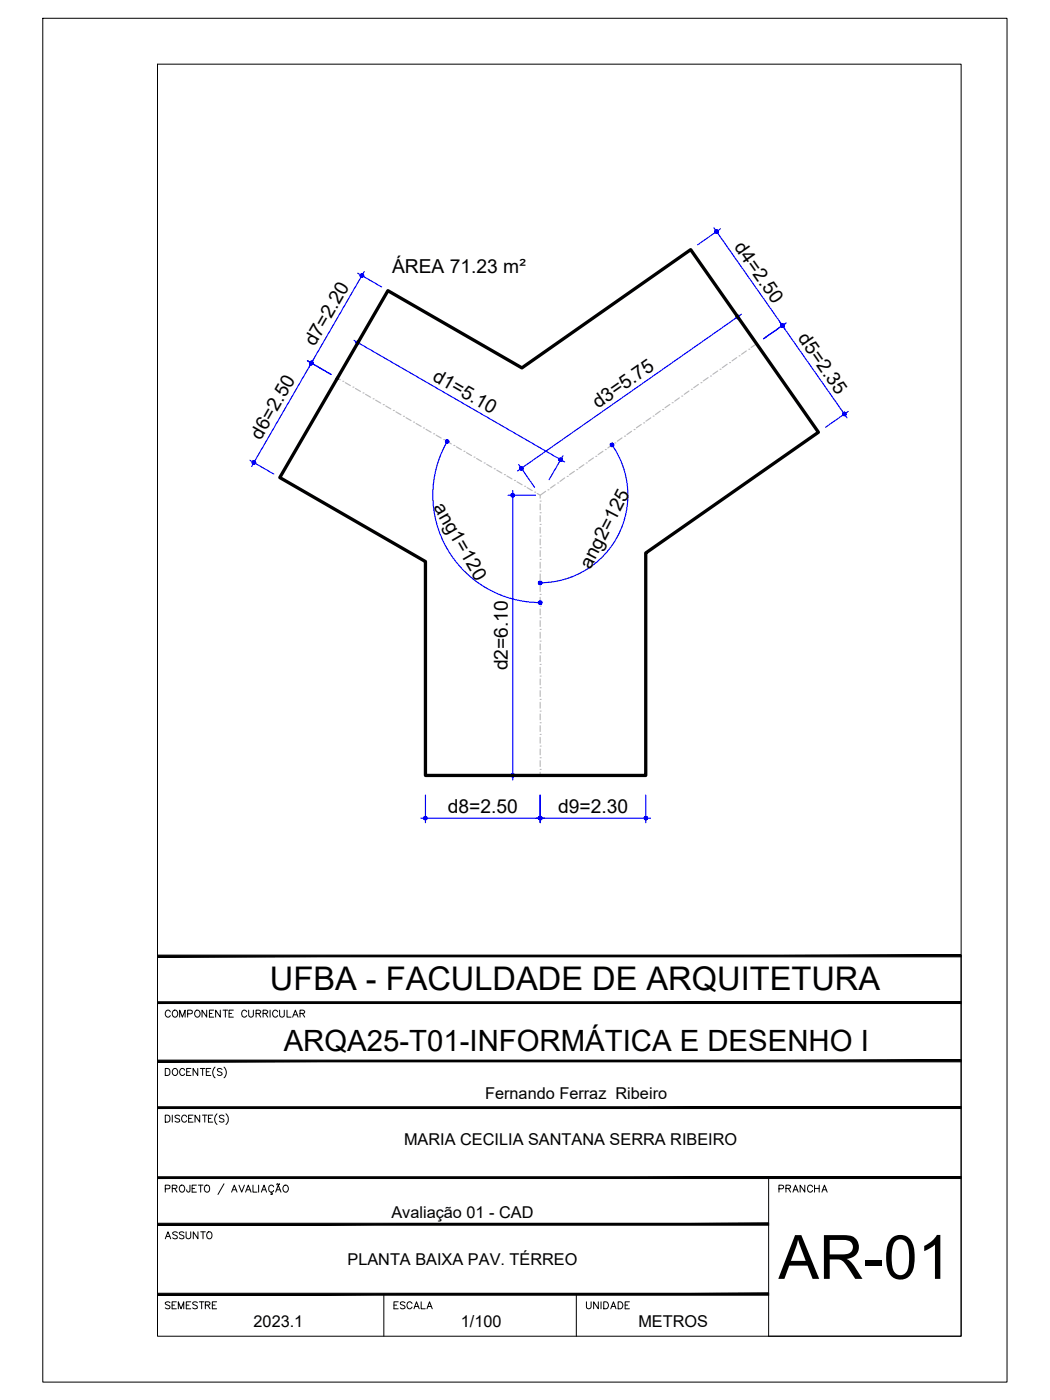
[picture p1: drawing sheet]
<svg xmlns="http://www.w3.org/2000/svg" width="229mm" height="305mm" viewBox="0 0 229 305" stroke-linecap="round" stroke-linejoin="round" font-family="sans-serif">
<!-- layer: ARQ_EIXO CINZA 04 -->
<g fill="none" stroke="#bababa" stroke-width=".25">
<path d="M158.3 79.3l-1 .8M158.8 79h.1M160.4 77.9l-1 .7M160.9 77.5h.1M162.5 76.4l-1 .7M163 76h.1M164.7 74.8l-1.2 .8M73.4 82.3l.7 .4M74.6 83h.1M75.2 83.3l1.1 .6M76.8 84.3h.1M77.4 84.6l1.1 .6"/>
<path d="M79 85.6h.1M79.6 85.9l1.1 .6M81.2 86.8h.1M81.8 87.1l1.1 .7M83.4 88.1h.1M84 88.4l1.1 .6M85.6 89.4h.1M86.2 89.7l1.1 .6M87.8 90.6h.1M88.4 90.9l1.1 .7M90 91.9h.1M90.6 92.2l1.1 .6"/>
<path d="M92.2 93.2h.1M92.8 93.5l1.1 .6M94.4 94.4h.1M95 94.7l1.1 .7M96.6 95.7h.1M97.2 96l1.1 .6M98.8 97h.1M99.4 97.3l1.1 .6M101 98.3h.1M101.6 98.6l1.1 .6M103.2 99.5h.1M103.8 99.8l1.1 .7"/>
<path d="M129.2 99.7l-1.1 .7M129.7 99.4h.1M131.3 98.3l-1.1 .7M131.8 97.9h.1M133.3 96.8l-1 .7M133.9 96.4h.1M135.4 95.3l-1 .8M136 95h.1M137.5 93.9l-1 .7M138 93.5h.1M139.6 92.4l-1 .7M140.1 92.1h.1"/>
<path d="M141.7 91l-1.1 .7M142.2 90.6h.1M143.8 89.5l-1.1 .8M144.3 89.2h.1M145.8 88.1l-1 .7M146.3 87.7h.1M147.9 86.6l-1 .7M148.4 86.2h.1M150 85.1l-1 .8M150.5 84.8h.1M152.1 83.7l-1.1 .7M152.6 83.3h.1"/>
<path d="M154.2 82.2l-1.1 .7M154.7 81.9h.1M156.3 80.8l-1.1 .7M156.8 80.4h.1M105.4 100.8h.1M106 101.1l1.1 .6M107.6 102.1h.1M108.2 102.4l1.1 .6M109.8 103.3h.1M110.4 103.6l1.1 .7M112 104.6h.1M112.6 104.9l1.1 .6"/>
<path d="M114.2 105.9h.1M114.8 106.2l1.1 .6M116.4 107.1h.1M117 107.4l.6 .4M117.6 119.3h.1M117.6 116.7h.1M117.6 114.2h.1M117.6 111.6h.1M117.6 109.1h.1M117.6 109.7v1.3M117.6 112.3v1.2M117.6 114.8v1.3"/>
<path d="M117.6 117.3v1.3M117.6 119.9v1.3M118.8 107l-1.2 .8v.7M119.3 106.6h.1M120.9 105.5l-1.1 .8M121.4 105.2h.1M122.9 104.1l-1 .7M123.5 103.7h.1M125.1 102.6l-1.1 .7M125.6 102.2h.1M127.1 101.2l-1 .7M127.6 100.8h.1"/>
<path d="M117.6 139.6h.1M117.6 137h.1M117.6 134.5h.1M117.6 132h.1M117.6 129.4h.1M117.6 126.9h.1M117.6 124.3h.1M117.6 121.8h.1M117.6 122.4v1.3M117.6 125v1.2M117.6 127.5v1.3M117.6 130v1.3"/>
<path d="M117.6 132.6v1.3M117.6 135.1v1.3M117.6 137.7v1.2M117.6 159.9h.1M117.6 157.4h.1M117.6 154.8h.1M117.6 152.3h.1M117.6 149.7h.1M117.6 147.2h.1M117.6 144.7h.1M117.6 142.1h.1M117.6 140.2v1.3"/>
<path d="M117.6 142.7v1.3M117.6 145.3v1.3M117.6 147.8v1.3M117.6 150.4v1.2M117.6 152.9v1.3M117.6 155.4v1.3M117.6 158v1.3M117.6 167.5h.1M117.6 165h.1M117.6 162.4h.1M117.6 160.5v1.3M117.6 163.1v1.2"/>
<path d="M117.6 165.6v1.3M117.6 168.1v.7"/>
</g>
<!-- layer: COTA AZUL -->
<g fill="none" stroke="#00f" stroke-width=".25">
<path d="M77.9 59.5l5.2 3M79.3 59.1l-12 20.8M155.4 49.6l29 41.4M156.8 49.8l-4.9 3.5M66.9 78.5l5.2 3M68.3 78.2l-13.5 23.4M77 74.1l45.9 26.5M78.4 73.7l-3 5.3M160.1 68.2l3.4 4.9M161.4 68.4l-48.7 34.1M171.2 70.3l-5 3.4M97.4 96.1a23.4 23.4 0 0 0 20.2 35.1"/>
<path d="M122.6 99.2l-3.1 5.2M133.2 96.9a19.1 19.1 0 0 1-15.6 30M184.7 89.6l-5 3.4M54.4 100.2l5.2 3M110.6 107.8h6M111.6 106.8v63M112.9 101.1l3.5 5M91.6 178.1h50M92.6 173.1v6M110.6 168.8h6M117.6 173.1v6M140.6 173.1v6"/>
</g>
<!-- layer: 0 -->
<g fill="#00f" stroke="#00f" stroke-width=".22">
<path d="M77.6 74.4l-.1 .2h.4zM77.5 74.6h.4l-.3 .2zM77.6 74.8l.1 .1 .2-.3z"/>
<path d="M77.9 74.6l-.2 .3 .2 .1zM77.9 74.6l.2 .3-.2 .1zM77.9 74.6l.2 .3 .1-.1z"/>
<path d="M77.9 74.6l.3 .2 .1-.2zM77.9 74.6l.3-.2 .1 .2zM78.1 74.3l-.2 .3 .3-.2z"/>
<path d="M77.9 74.2v.4l.2-.3zM77.7 74.3l.2-.1v.4zM77.6 74.4l.3 .2-.2-.3z"/>
<path d="M122 100.1l.4 .2v-.2zM122 100.1l.4-.2v.2zM122.3 99.8l-.3 .3 .4-.2z"/>
<path d="M122 99.7v.4l.3-.3zM121.9 99.8l.1-.1v.4zM121.9 99.8l-.1 .1 .2 .2z"/>
<path d="M121.8 99.9l-.1 .2h.3zM121.7 100.1h.3l-.2 .2zM121.8 100.3l.1 .1 .1-.3z"/>
<path d="M122 100.1l-.1 .3 .1 .1zM122 100.1l.3 .3-.3 .1zM122 100.1l.3 .3 .1-.1z"/>
<path d="M111.5 107.5l.1 .3v-.4zM111.3 107.6l.2-.1 .1 .3zM111.3 107.6v.2h.3z"/>
<path d="M111.3 107.8v.2l.3-.2zM111.3 108l.3-.2-.1 .4zM111.6 107.8l-.1 .4h.1z"/>
<path d="M111.6 107.8v.4h.2zM111.6 107.8l.4 .2-.2 .2zM111.6 107.8l.4 .2v-.2z"/>
<path d="M111.6 107.8h.4v-.2zM111.8 107.5l.2 .1-.4 .2zM111.6 107.4v.4l.2-.3z"/>
<path d="M111.6 168.8v.4l.2-.1zM111.6 168.8l.4 .2-.2 .1zM111.6 168.8l.4 .2v-.2z"/>
<path d="M111.6 168.8h.4v-.2zM111.8 168.5l.2 .1-.4 .2zM111.6 168.4v.4l.2-.3z"/>
<path d="M111.5 168.5l.1 .3v-.4zM111.3 168.6l.2-.1 .1 .3zM111.3 168.6v.2h.3z"/>
<path d="M111.3 168.8v.2l.3-.2zM111.3 169l.3-.2-.1 .3zM111.6 168.8l-.1 .3 .1 .1z"/>
<path d="M113.2 102.2l.2 .1 .1-.3zM113.5 102v.4l-.1-.1zM113.5 102v.4l.2-.1z"/>
<path d="M113.5 102l.2 .3 .1-.1zM113.5 102l.4-.1-.1 .3zM113.5 102l.4-.1-.1-.1z"/>
<path d="M113.7 101.6l-.2 .4 .3-.2zM113.5 101.6h.2l-.2 .4zM113.3 101.7l.2 .3v-.4z"/>
<path d="M113.3 101.7l-.1 .1 .3 .2zM113.2 101.8l.3 .2h-.3zM113.2 102v.2l.3-.2z"/>
<path d="M160.8 68.7l-.2 .3 .3-.2zM160.6 68.6l.2 .1-.2 .3zM160.4 68.7l.2 .3v-.4z"/>
<path d="M160.4 68.7l-.1 .1 .3 .2zM160.3 68.8l.3 .2h-.4zM160.2 69l.1 .2 .3-.2z"/>
<path d="M160.3 69.2l.1 .1 .2-.3zM160.6 69l.1 .4-.3-.1zM160.6 69l.1 .4 .1-.1z"/>
<path d="M160.6 69l.2 .3 .2-.1zM160.6 69h.4v.2zM160.6 69h.4l-.1-.2z"/>
<path d="M155.8 50.1l-.1 .1 .3 .2zM155.7 50.2l.3 .2-.4 .1zM155.6 50.5l.1 .1 .3-.2z"/>
<path d="M155.7 50.6l.2 .2 .1-.4zM156 50.4v.4h-.1zM156 50.4v.4l.2-.1z"/>
<path d="M156 50.4l.2 .3 .1-.1zM156 50.4h.4l-.1 .2zM156 50.4h.4l-.1-.2z"/>
<path d="M156.2 50.1l-.2 .3 .3-.2zM156 50l.2 .1-.2 .3zM155.8 50.1l.2 .3v-.4z"/>
<path d="M170.3 70.9l.3 .3 .1-.2zM170.3 70.9h.4v.1zM170.3 70.9h.4l-.1-.2z"/>
<path d="M170.5 70.6l-.2 .3 .3-.2zM170.3 70.5l.2 .1-.2 .3zM170.1 70.6l.2 .3v-.4z"/>
<path d="M170.1 70.6l-.1 .1 .3 .2zM170 70.7l.3 .2h-.3zM170 70.9l.1 .2 .2-.2z"/>
<path d="M170.1 71.1l.1 .1 .1-.3zM170.3 70.9l.1 .3h-.2zM170.3 70.9l.1 .3h.2z"/>
<path d="M170.1 70.6l-.1 .1 .3 .2zM170 70.7l.3 .2h-.3zM170 70.9l.1 .2 .2-.2z"/>
<path d="M170.1 71.1l.1 .1 .1-.3zM170.3 70.9l.1 .3h-.2zM170.3 70.9l.1 .3h.2z"/>
<path d="M170.3 70.9l.3 .3 .1-.2zM170.3 70.9h.4v.1zM170.3 70.9h.4l-.1-.2z"/>
<path d="M170.5 70.6l-.2 .3 .3-.2zM170.3 70.5l.2 .1-.2 .3zM170.1 70.6l.2 .3v-.4z"/>
<path d="M183.8 90.1l.2 .4 .1-.2zM183.8 90.1h.4l-.1 .2zM183.8 90.1h.4l-.1-.2z"/>
<path d="M184 89.8l-.2 .3 .3-.2zM183.8 89.7l.2 .1-.2 .3zM183.6 89.8l.2 .3v-.4z"/>
<path d="M183.6 89.8l-.1 .2 .3 .1zM183.5 90l.3 .1-.3 .1zM183.5 90.2v.1l.3-.2z"/>
<path d="M183.5 90.3l.2 .2 .1-.4zM183.8 90.1l.1 .4h-.2zM183.8 90.1l.1 .4h.1z"/>
<path d="M67.8 78.7v.3l.1-.3zM67.6 78.7h.2v.3zM67.4 78.9l.4 .1-.2-.3z"/>
<path d="M67.4 78.9v.1h.4zM67.4 79h.4l-.4 .2zM67.4 79.2l.2 .2 .2-.4z"/>
<path d="M67.8 79l-.2 .4h.2zM67.8 79l.1 .4h-.1zM67.8 79l.1 .4 .2-.2z"/>
<path d="M67.8 79l.3 .2 .1-.2zM67.8 79l.3-.1 .1 .1zM67.9 78.7l-.1 .3 .3-.1z"/>
<path d="M55.3 100.7l-.2 .3 .2 .1zM55.3 100.7l.2 .3-.2 .1zM55.3 100.7l.2 .3 .1-.1z"/>
<path d="M55.3 100.7l.3 .2 .1-.2zM55.3 100.7l.3-.2 .1 .2zM55.5 100.4l-.2 .3 .3-.2z"/>
<path d="M55.3 100.3v.4l.2-.3zM55.1 100.4l.2-.1v.4zM54.9 100.5l.4 .2-.2-.3z"/>
<path d="M54.9 100.5v.2h.4zM54.9 100.7h.4l-.4 .2zM54.9 100.9l.2 .1 .2-.3z"/>
<path d="M67.8 79l-.2 .4h.2zM67.8 79l.1 .4h-.1zM67.8 79l.1 .4 .2-.2z"/>
<path d="M67.8 79l.3 .2 .1-.2zM67.8 79l.3-.1 .1 .1zM67.9 78.7l-.1 .3 .3-.1z"/>
<path d="M67.8 78.7v.3l.1-.3zM67.6 78.7h.2v.3zM67.4 78.9l.4 .1-.2-.3z"/>
<path d="M67.4 78.9v.1h.4zM67.4 79h.4l-.4 .2zM67.4 79.2l.2 .2 .2-.4z"/>
<path d="M78.8 59.6v.4l.2-.3zM78.6 59.7l.2-.1v.4zM78.6 59.7l-.2 .1 .4 .2z"/>
<path d="M78.4 59.8v.2h.4zM78.4 60h.4l-.4 .2zM78.4 60.2l.2 .1 .2-.3z"/>
<path d="M78.8 60l-.2 .3 .2 .1zM78.8 60l.2 .3-.2 .1zM78.8 60l.2 .3 .1-.1z"/>
<path d="M78.8 60l.3 .2 .1-.2zM78.8 60l.3-.2 .1 .2zM79 59.7l-.2 .3 .3-.2z"/>
<path d="M117.6 178.1h.4l-.1-.2zM117.8 177.8l.1 .1-.3 .2zM117.6 177.8v.3l.2-.3z"/>
<path d="M117.4 177.8l.2 .3v-.3zM117.3 177.9l.1-.1 .2 .3zM117.3 177.9l-.1 .2h.4z"/>
<path d="M117.2 178.1l.1 .2 .3-.2zM117.3 178.3l.3-.2-.2 .3zM117.6 178.1l-.2 .3 .2 .1z"/>
<path d="M117.6 178.1v.4l.2-.1zM117.6 178.1l.3 .2-.1 .1zM117.6 178.1l.3 .2 .1-.2z"/>
<path d="M92.2 178.1l.1 .2 .3-.2zM92.3 178.3l.3-.2-.2 .3zM92.6 178.1l-.2 .3 .2 .1z"/>
<path d="M92.6 178.1v.4l.2-.1zM92.6 178.1l.3 .2-.1 .1zM92.6 178.1l.3 .2 .1-.2z"/>
<path d="M92.6 178.1h.4l-.1-.2zM92.8 177.8l.1 .1-.3 .2zM92.6 177.8v.3l.2-.3z"/>
<path d="M92.4 177.8l.2 .3v-.3zM92.4 177.8l.2 .3-.3-.2zM92.3 177.9l-.1 .2h.4z"/>
<path d="M140.6 178.1h.4l-.1-.2zM140.8 177.8l.1 .1-.3 .2zM140.6 177.8v.3l.2-.3z"/>
<path d="M140.4 177.8l.2 .3v-.3zM140.4 177.8l.2 .3-.3-.2zM140.3 177.9v.2h.3z"/>
<path d="M140.3 178.1v.2l.3-.2zM140.3 178.3l.3-.2-.2 .3zM140.6 178.1l-.2 .3 .2 .1z"/>
<path d="M140.6 178.1v.4l.2-.1zM140.6 178.1l.3 .2-.1 .1zM140.6 178.1l.3 .2 .1-.2z"/>
<path d="M117.2 178.1l.1 .2 .3-.2zM117.3 178.3l.3-.2-.2 .3zM117.6 178.1l-.2 .3 .2 .1z"/>
<path d="M117.6 178.1v.4l.2-.1zM117.6 178.1l.3 .2-.1 .1zM117.6 178.1l.3 .2 .1-.2z"/>
<path d="M117.6 178.1h.4l-.1-.2zM117.8 177.8l.1 .1-.3 .2zM117.6 177.8v.3l.2-.3z"/>
<path d="M117.4 177.8l.2 .3v-.3zM117.3 177.9l.1-.1 .2 .3zM117.3 177.9l-.1 .2h.4z"/>
<path d="M97.4 95.8v.3l.1-.3zM97.2 95.8h.2v.3zM97.2 95.8l-.2 .1 .4 .2z"/>
<path d="M97 95.9v.2h.4zM97 96.1h.4l-.4 .2zM97 96.3l.2 .1 .2-.3z"/>
<path d="M97.4 96.1l-.2 .3 .2 .1zM97.4 96.1l.1 .3-.1 .1zM97.4 96.1l.1 .3 .2-.1z"/>
<path d="M97.4 96.1l.3 .2v-.2zM97.4 96.1l.3-.2v.2zM97.5 95.8l-.1 .3 .3-.2z"/>
<path d="M117.6 131.2h.4l-.1-.2zM117.8 130.9l.1 .1-.3 .2zM117.6 130.9v.3l.2-.3z"/>
<path d="M117.4 130.9l.2 .3v-.3zM117.3 131l.1-.1 .2 .3zM117.3 131l-.1 .2h.4z"/>
<path d="M117.2 131.2l.1 .2 .3-.2zM117.3 131.4l.3-.2-.2 .3zM117.6 131.2l-.2 .3 .2 .1z"/>
<path d="M117.6 131.2v.4l.2-.1zM117.6 131.2l.3 .2-.1 .1zM117.6 131.2l.3 .2 .1-.2z"/>
<path d="M117.2 126.9l.1 .2 .3-.2zM117.3 127.1l.3-.2-.2 .3zM117.6 126.9l-.2 .3 .2 .1z"/>
<path d="M117.6 126.9v.4l.2-.1zM117.6 126.9l.3 .2-.1 .1zM117.6 126.9l.3 .2 .1-.2z"/>
<path d="M117.6 126.9h.4l-.1-.2zM117.8 126.6l.1 .1-.3 .2zM117.6 126.5v.4l.2-.3z"/>
<path d="M117.4 126.6l.2 .3v-.4zM117.3 126.7l.1-.1 .2 .3zM117.3 126.7l-.1 .2h.4z"/>
<path d="M132.9 96.7l.4 .2-.3-.3zM132.9 96.7l.4 .2h-.4zM132.9 96.9v.2l.4-.2z"/>
<path d="M132.9 97.1l.2 .1 .2-.3zM133.3 96.9v.3h-.2zM133.3 96.9v.3h.2z"/>
<path d="M133.3 96.9l.2 .3 .1-.2zM133.3 96.9l.3-.1v.2zM133.3 96.9l.3-.1v-.2z"/>
<path d="M133.4 96.5l-.1 .4 .3-.3zM133.2 96.5h.2l-.1 .4zM133 96.6l.3 .3-.1-.4z"/>
</g>
<path d="M84.5 63.3l29.1 16.8 36.8-25.7 27.8 39.7-37.6 26.3v48.4h-48v-46.5l-31.7-18.3z" fill="none" stroke="#000" stroke-width=".72"/>
<!-- layer: MRG_EXTERNA -->
<path d="M9.3 4h209.9v296.9h-209.9z" fill="none" stroke="#000" stroke-width=".22"/>
<!-- layer: MRG_INTERNA -->
<path d="M34.3 14h175v276.9h-175z" fill="none" stroke="#000" stroke-width=".22"/>
<!-- layer: SIMB_01 -->
<g fill="#000" stroke="#000" stroke-width=".22">
<path d="M34.3 218.1v.4l175-.4zM34.3 218.5l175-.4v.4z"/>
<path d="M34.3 207.9v.4l175-.4zM34.3 208.3l175-.4v.4z"/>
<path d="M34.3 230.8v.4l175-.4zM34.3 231.2l175-.4v.4z"/>
<path d="M34.3 256.2v.4l175-.4zM34.3 256.6l175-.4v.4z"/>
<path d="M34.3 241v.3l175-.3zM34.3 241.3l175-.3v.3z"/>
<path d="M34.3 266.3v.4l133-.4zM34.3 266.7l133-.4v.4z"/>
<path d="M34.3 282h133v-.4zM34.3 281.6h133l-133 .4z"/>
</g>
<g fill="none" stroke="#000" stroke-width=".22">
<path d="M45 219.9v1.5l-1-1.5v1.5M46.5 219.9h-.9v1.5h.9M48 219.9v1.5l-1.1-1.5v1.5M48.6 219.9h1M49.1 219.9v1.5M50.8 219.9h-.9v1.5h.9M54.1 219.9v1.1l.5 .4h.3l.3-.4v-1.1M58.8 219.9v1.5M60.9 219.9v1.1l.4 .4 .5-.2 .1-1.3M62.5 219.9v1.5h.9M209.3 208.1v82.8h-42v-34.5M36 232.6h.5a.82 .82 0 0 1 .5 .8 .82 .82 0 0 1-.5 .7h-.5z"/>
<path d="M37.1 220.3a.56 .56 0 0 0-.7-.4 .56 .56 0 0 0-.4 .6 .63 .63 0 0 0 .2 .8 .63 .63 0 0 0 .9-.2M37.7 220.1a.72 .72 0 0 1 1 .2 .72 .72 0 0 1-.3 1.1 .72 .72 0 0 1-.9-.4 .72 .72 0 0 1 .2-.9zM37.7 232.8a.72 .72 0 0 1 1 .2 .72 .72 0 0 1-.3 1.1 .72 .72 0 0 1-.9-.4 .72 .72 0 0 1 .2-.9zM39.1 221.4v-1.5l.6 1.5 .6-1.5v1.5M40.2 233a.56 .56 0 0 0-.6-.4 .56 .56 0 0 0-.5 .6 .63 .63 0 0 0 .3 .8 .63 .63 0 0 0 .8-.2M40.6 233.3h.6M40.9 220.7l.9-.1v-.5l-.3-.2h-.6v1.5M41.6 232.6h-1v1.5h1M42.7 220a.71 .71 0 0 1 .9 .7 .71 .71 0 0 1-.9 .7l-.3-.5v-.4zM43.1 232.6v1.5l-1.1-1.5v1.5M43.6 232.6h1M44.1 232.6v1.5"/>
<path d="M44.9 233.3h.6M45.6 220.6h.5M45.9 232.6h-1v1.5h1M46.8 232.3a1.57 1.57 0 0 0 0 2.4M48.3 232.8l-.3-.2-.7 .2 .2 .4 .5 .2 .3 .3v.2l-.3 .2-.7-.2M48.8 232.3a1.57 1.57 0 0 1 0 2.4M49.9 220.6h.5M53.7 220.3a.56 .56 0 0 0-.6-.4 .56 .56 0 0 0-.5 .6 .63 .63 0 0 0 .3 .8 .63 .63 0 0 0 .8-.2M55.8 220.6h.8l.2-.4-.4-.3h-.6v1.5M56.3 220.6l.5 .8M57.3 220.6h.8l.2-.4-.4-.3h-.6v1.5M57.8 220.6l.5 .8"/>
<path d="M60.5 220.3a.56 .56 0 0 0-.7-.4 .56 .56 0 0 0-.4 .6 .63 .63 0 0 0 .2 .8 .63 .63 0 0 0 .9-.2M63.7 221.4l.6-1.5 .6 1.5M63.9 220.9h.7M65.3 220.6h.9l.1-.4-.3-.3h-.7v1.5M65.8 220.6l.5 .8M36 242.8h.5a.82 .82 0 0 1 .5 .7 .82 .82 0 0 1-.5 .8h-.5zM36 258.8l.9-.1 .1-.6-1-.1v1.5M37.5 258.7l1-.1v-.5l-1-.1v1.5M37.5 242.8v1.5M38 258.7l.5 .8M39.1 243l-.3-.2-.7 .2 .2 .4 .7 .3 .1 .2v.2l-.3 .2-.7-.2M39.2 258.2a.72 .72 0 0 1 1 .2 .72 .72 0 0 1-.3 1.1 .72 .72 0 0 1-.9-.4 .72 .72 0 0 1 .2-.9z"/>
<path d="M40.6 243.2a.56 .56 0 0 0-.6-.4 .56 .56 0 0 0-.5 .6 .63 .63 0 0 0 .3 .8 .63 .63 0 0 0 .8-.2M41.1 243.5h.6M41.4 258l-.1 1.4-.4 .1-.2-.1-.1-.4M41.8 258.7h.6M42 242.8h-.9v1.5h.9M42.8 258h-1v1.5h1M43.2 258h1M43.5 242.8v1.5l-1-1.5v1.5M43.7 258v1.5M44.1 242.8h1M44.6 242.8v1.5M44.6 258.2a.63 .63 0 0 1 .8-.1 .63 .63 0 0 1 .2 .9 .57 .57 0 0 1-.5 .6 .57 .57 0 0 1-.6-.6z"/>
<path d="M45.4 243.5h.5M46.3 242.8h-.9v1.5h.9M47.2 242.5a1.57 1.57 0 0 0 0 2.3M48.8 243l-.4-.2-.6 .2 .1 .4 .7 .3 .2 .2v.2l-.4 .2-.6-.2M48.8 257.7l-1.3 2.4M49.2 242.5a1.57 1.57 0 0 1 0 2.3M50.4 259.5l.6-1.5 .6 1.5M50.7 259h.7M52 258l.6 1.5 .6-1.5M53.5 259.5l.6-1.5 .6 1.5M53.7 259h.7M55.1 258v1.5h.9"/>
<path d="M56.3 258v1.5M56.9 259.5l.6-1.5 .5 1.5M57.1 259h.7M59.1 259.5v.3l.2 .2h-.4M59.6 258.4a.6 .6 0 0 0-.9-.3 .6 .6 0 0 0-.2 .9 .54 .54 0 0 0 .4 .5 .54 .54 0 0 0 .7-.3M60 259.5l.6-1.5 .6 1.5M60.2 259h.8M60.3 257.8l-.1 .1M60.3 257.8h.2M60.5 257.8l.1 .1M60.6 257.9h.2M60.9 257.7l-.1 .2"/>
<path d="M61.8 258.2a.72 .72 0 0 1 1 .2 .72 .72 0 0 1-.3 1.1 .72 .72 0 0 1-.9-.4 .72 .72 0 0 1 .2-.9zM83.6 281.8v9.1M125.5 281.8v9.1"/>
</g>
<text font-size="13.3" x="169.5" y="278.4">AR-01</text>
<text font-size="7.1" x="58.8" y="215.6">UFBA - FACULDADE DE ARQUITETURA</text>
<text font-size="6.4" x="61.8" y="228.9">ARQA25-T01-INFORMÁTICA E DESENHO I</text>
<g font-size="4.4">
<text x="168.3" y="260.7">PRANCHA</text>
<text x="34.9" y="270.9">ASSUNTO</text>
<text x="34.9" y="286.1">SEMESTRE</text>
<text x="84.7" y="286.1">ESCALA</text>
<text x="126.3" y="286.1">UNIDADE</text>
</g>
<g font-size="4.2">
<text x="159.7" y="53.8" transform="rotate(55 159.7 53.8)">d4=2.50</text>
<text x="85.3" y="59.5">ÁREA 71.23 m²</text>
<text x="68.5" y="75.6" transform="rotate(-60 68.5 75.6)">d7=2.20</text>
<text x="173.6" y="73.7" transform="rotate(55 173.6 73.7)">d5=2.35</text>
<text x="93.9" y="82.6" transform="rotate(30 93.9 82.6)">d1=5.10</text>
<text x="130.2" y="89" transform="rotate(-35 130.2 89)">d3=5.75</text>
<text x="56.8" y="95.9" transform="rotate(-60 56.8 95.9)">d6=2.50</text>
<text x="94.3" y="110.4" transform="rotate(60 94.3 110.4)">ang1=120</text>
<text x="128.5" y="124.1" transform="rotate(-63 128.5 124.1)">ang2=125</text>
<text x="110.6" y="145.9" transform="rotate(-90 110.6 145.9)">d2=6.10</text>
<text x="97.5" y="177.1">d8=2.50</text>
<text x="121.5" y="177.1">d9=2.30</text>
</g>
<g font-size="3.5">
<text x="105.6" y="239.3">Fernando Ferraz Ribeiro</text>
<text x="88" y="249.3">MARIA CECILIA SANTANA SERRA RIBEIRO</text>
<text x="85.2" y="265.2">Avaliação 01 - CAD</text>
<text x="75.6" y="275.4">PLANTA BAIXA PAV. TÉRREO</text>
<text x="55.2" y="289">2023.1</text>
<text x="100.3" y="289">1/100</text>
<text x="139" y="289">METROS</text>
</g>
</svg>
